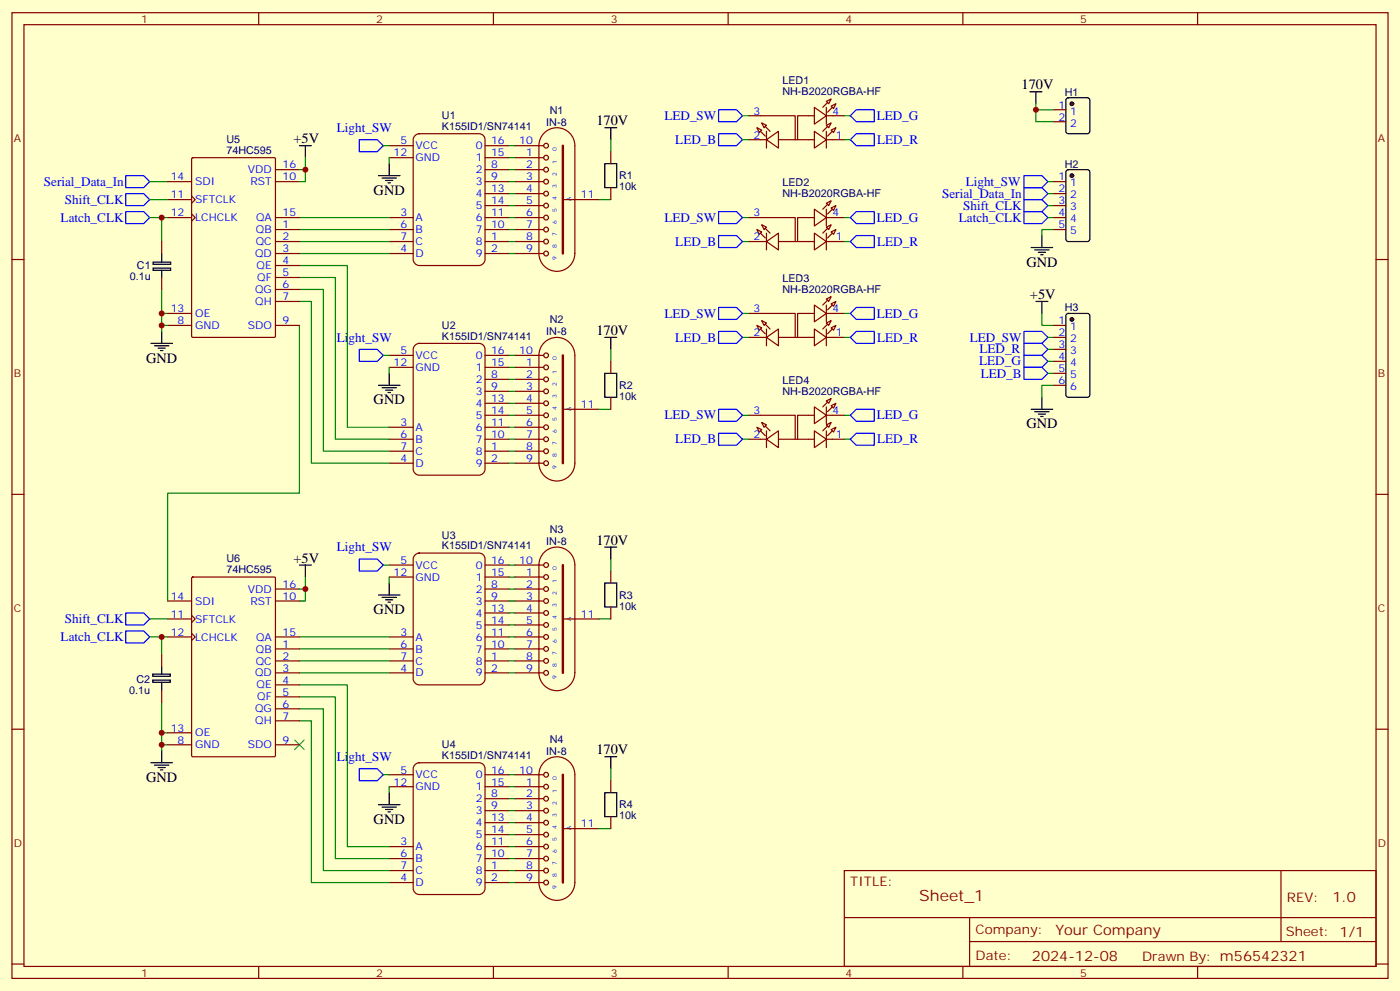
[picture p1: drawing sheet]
<svg xmlns="http://www.w3.org/2000/svg" width="412mm" height="292mm" viewBox="0 0 412 292" stroke-linecap="round" stroke-linejoin="round" font-family="sans-serif">
<path d="M0 0h412.4v291.8h-412.4z" fill="#ffc"/>
<g fill="none" stroke="#870000" stroke-width=".35">
<path d="M3.5 3.7h405.4v284.4h-405.4zM7.1 7.3h398.2v277.3h-398.2zM76.2 3.7v3.6M145.3 3.7v3.6M214.5 3.7v3.6M283.6 3.7v3.6M352.8 3.7v3.6M122.3 39.9l1.2-.5h17.6a1.76 1.76 0 0 1 1.8 1.7v35.3a1.89 1.89 0 0 1-1.8 1.8h-17.6a1.89 1.89 0 0 1-1.8-1.8v-35.3zM220.5 34.1h13.7v7M223 37.6l1.4 .7-.7 .7zM224.4 36.2l1.4 .7-.7 .7zM225.8 38.7v4.9"/>
<path d="M239.9 38.7l3.5 2.4-3.5 2.5zM239.9 31.6l3.5 2.5-3.5 2.4zM239.9 34.1h-5v7M243.4 36.9l1.4-.7-.7 1.4zM243.4 29.8l1.4-.7-.7 1.5zM243.4 31.6v4.9M243.4 38.7v4.9M243.4 34.1h5.3M244.8 38.3l1.4-.7-.7 1.4zM244.8 31.3l1.4-.7-.7 1.4zM49.4 53.5h7M49.4 58.8h7"/>
<path d="M56.4 57.7l1.1 1.1-1.1 1M56.5 46.6l.3-.2h24l.3 .2v52.4l-.2 .3h-24.1l-.3-.1zM81.1 53.5h7.1M81.1 50h7.1M114.7 46.4h7M114.7 42.9h7M142.9 46.4h7M142.9 53.5h7M142.9 57h7M142.9 50h7M142.9 42.9h7M151.7 46.4h8.5"/>
<path d="M151.7 53.5h8.5M151.7 57h8.5M151.7 50h8.5M151.7 42.9h8.5M158.7 42.9v31.7a5.3 5.3 0 0 0 5.4 5.3 5.3 5.3 0 0 0 5.2-5.4M158.7 42.9a5.3 5.3 0 0 1 5.4-5.3 5.3 5.3 0 0 1 5.2 5.3v31.7M165.8 58.8h10.6M179.9 44.7v3.5M179.9 55.2v3.6M220.5 41.1h5.3M225.8 41.1l3.5-2.4v4.9zM229.3 41.1h10.6"/>
<path d="M243.4 59.8l1.4-.7-.7 1.4zM243.4 41.1h5.3M3.5 76.4h3.6M49.4 64.1h7M56.4 63l1.1 1.1-1.1 1M81.1 64.1h7.1M81.1 67.6h7.1M81.1 71.1h7.1M81.1 74.6h7.1M81.1 78.2h7.1M114.7 64.1h7M114.7 67.6h7"/>
<path d="M114.7 71.1h7M114.7 74.6h7M142.9 60.5h7M142.9 64.1h7M142.9 67.6h7M142.9 71.1h7M142.9 74.6h7M151.7 60.5h8.5M151.7 64.1h8.5M151.7 67.6h8.5M151.7 71.1h8.5M151.7 74.6h8.5"/>
<path d="M220.5 64.1h13.7v7M220.5 71.1h5.3M223 67.6l1.4 .7-.7 .7zM224.4 66.2l1.4 .7-.7 .7zM225.8 71.1l3.5-2.4v4.9zM225.8 68.7v4.9M229.3 71.1h10.6M239.9 68.7l3.5 2.4-3.5 2.5zM239.9 61.6l3.5 2.5-3.5 2.4zM239.9 64.1h-5v7M243.4 66.9l1.4-.7-.7 1.4zM243.4 64.1h5.3"/>
<path d="M243.4 71.1h5.3M243.4 61.6v4.9M243.4 68.7v4.9M244.8 68.3l1.4-.7-.7 1.4zM244.8 61.2l1.4-.7-.7 1.4zM405.3 76.4h3.6M49.4 92.3h7M49.4 95.8h7M81.1 81.7h7.1M81.1 85.2h7.1M81.1 88.8h7.1M81.1 95.8h7.1"/>
<path d="M220.5 92.3h13.7v7M220.5 99.3h5.3M223 95.8l1.4 .7-.7 .7zM224.4 94.4l1.4 .7-.7 .7zM225.8 99.3l3.5-2.4v4.9zM225.8 96.9v4.9M229.3 99.3h10.6M239.9 96.9l3.5 2.4-3.5 2.5zM239.9 89.8l3.5 2.5-3.5 2.5zM239.9 92.3h-5v7M243.4 95.1l1.4-.7-.7 1.4zM243.4 88.1l1.4-.8-.7 1.5z"/>
<path d="M243.4 92.3h5.3M243.4 89.8v5M243.4 96.9v4.9M243.4 99.3h5.3M244.8 96.5l1.4-.7-.7 1.4zM244.8 89.5l1.4-.7-.7 1.4zM114.7 108.2h7M114.7 104.6h7M122.3 101.6l1.2-.5h17.6a1.76 1.76 0 0 1 1.8 1.8v35.2a1.89 1.89 0 0 1-1.8 1.8h-17.6a1.89 1.89 0 0 1-1.8-1.8v-35.2zM142.9 108.2h7M142.9 115.2h7M142.9 118.7h7"/>
<path d="M142.9 111.7h7M142.9 104.6h7M151.7 108.2h8.5M151.7 115.2h8.5M151.7 118.7h8.5M151.7 111.7h8.5M151.7 104.6h8.5M179.9 106.4v3.5M179.9 117v3.5M239.9 119.8l3.5 2.5-3.5 2.4zM243.4 118l1.4-.7-.7 1.4zM243.4 119.8v4.9"/>
<path d="M244.8 119.5l1.4-.8-.7 1.5zM114.7 125.8h7M114.7 129.3h7M114.7 132.9h7M114.7 136.4h7M142.9 122.3h7M142.9 125.8h7M142.9 129.3h7M142.9 132.9h7M142.9 136.4h7M151.7 122.3h8.5M151.7 125.8h8.5"/>
<path d="M151.7 129.3h8.5M151.7 132.9h8.5M151.7 136.4h8.5M165.8 120.5h10.6M169.3 136.3a5.3 5.3 0 0 1-5.2 5.3 5.3 5.3 0 0 1-5.4-5.2v-31.8a5.3 5.3 0 0 1 5.3-5.3 5.3 5.3 0 0 1 5.3 5.3v31.8M220.5 122.3h13.7v7M220.5 129.3h5.3M223 125.8l1.4 .7-.7 .7zM224.4 124.4l1.4 .7-.7 .7zM225.8 129.3l3.5-2.4v4.9zM225.8 126.9v4.9M229.3 129.3h10.6"/>
<path d="M239.9 126.9l3.5 2.4-3.5 2.5zM239.9 122.3h-5v7M243.4 125.1l1.4-.7-.7 1.4zM243.4 122.3h5.3M243.4 129.3h5.3M243.4 126.9v4.9M244.8 126.5l1.4-.7-.7 1.4zM3.5 145.6h3.6M405.3 145.6h3.6M49.4 177h7M56.5 170.1l.3-.2h24l.3 .2v52.4l-.2 .3h-24.1l-.3-.2zM81.1 177h7.1"/>
<path d="M81.1 173.4h7.1M114.7 169.9h7M114.7 166.4h7M122.3 163.4l1.2-.6h17.6a1.76 1.76 0 0 1 1.8 1.8v35.3a1.89 1.89 0 0 1-1.8 1.7h-17.6a1.89 1.89 0 0 1-1.8-1.7v-35.3zM142.9 169.9h7M142.9 177h7M142.9 173.4h7M142.9 166.4h7M151.7 169.9h8.5M151.7 177h8.5M151.7 173.4h8.5M151.7 166.4h8.5"/>
<path d="M179.9 168.1v3.6M179.9 178.7v3.5M49.4 187.5h7M49.4 182.2h7M56.4 186.5l1.1 1-1.1 1.1M56.4 181.2l1.1 1-1.1 1.1M81.1 187.5h7.1M81.1 191.1h7.1M81.1 194.6h7.1M81.1 198.1h7.1M114.7 187.5h7M114.7 191.1h7"/>
<path d="M114.7 194.6h7M114.7 198.1h7M142.9 180.5h7M142.9 184h7M142.9 187.5h7M142.9 191.1h7M142.9 194.6h7M142.9 198.1h7M151.7 180.5h8.5M151.7 184h8.5M151.7 187.5h8.5M151.7 191.1h8.5"/>
<path d="M151.7 194.6h8.5M151.7 198.1h8.5M165.8 182.2h10.6M169.3 198a5.3 5.3 0 0 1-5.2 5.4 5.3 5.3 0 0 1-5.4-5.3v-31.7a5.3 5.3 0 0 1 5.3-5.3 5.3 5.3 0 0 1 5.3 5.3v31.7M3.5 214.7h3.6M49.4 215.8h7M49.4 219.3h7M81.1 201.6h7.1M81.1 205.2h7.1M81.1 208.7h7.1M81.1 212.2h7.1M81.1 219.3h7.1"/>
<path d="M405.3 214.7h3.6M114.7 231.6h7M114.7 228.1h7M122.3 225.1l1.2-.5h17.6a1.76 1.76 0 0 1 1.8 1.7v35.3a1.89 1.89 0 0 1-1.8 1.8h-17.6a1.89 1.89 0 0 1-1.8-1.8v-35.3zM142.9 231.6h7M142.9 238.7h7M142.9 235.2h7M142.9 228.1h7M151.7 231.6h8.5M151.7 238.7h8.5M151.7 235.2h8.5M151.7 228.1h8.5"/>
<path d="M169.3 228.1a5.3 5.3 0 0 0-5.3-5.3 5.3 5.3 0 0 0-5.3 5.3v31.8a5.3 5.3 0 0 0 5.4 5.2 5.3 5.3 0 0 0 5.2-5.3M169.3 228.1v31.8M179.9 229.9v3.5M114.7 249.3h7M114.7 252.8h7M114.7 256.3h7M114.7 259.9h7M142.9 242.2h7M142.9 245.7h7M142.9 249.3h7M142.9 252.8h7M142.9 256.3h7"/>
<path d="M142.9 259.9h7M151.7 242.2h8.5M151.7 245.7h8.5M151.7 249.3h8.5M151.7 252.8h8.5M151.7 256.3h8.5M151.7 259.9h8.5M165.8 244h10.6M179.9 240.5v3.5M248.7 256.3h156.6v28.3h-156.6zM377.3 256.4v20.8M248.7 270.2h156.5"/>
<path d="M285.6 277.2h119.6M285.6 270.2v14.1M3.5 283.8h3.6M76.2 284.6v3.5M145.3 284.6v3.5M214.5 284.6v3.5M283.6 284.6v3.5M352.8 284.6v3.5M405.3 283.8h3.6"/>
<circle cx="160.9" cy="50" r=".71"/>
<circle cx="160.9" cy="53.5" r=".71"/>
<circle cx="160.9" cy="42.9" r=".71"/>
<circle cx="160.9" cy="57" r=".71"/>
<circle cx="160.9" cy="46.4" r=".71"/>
<circle cx="160.9" cy="71.1" r=".71"/>
<circle cx="160.9" cy="64.1" r=".71"/>
<circle cx="160.9" cy="60.5" r=".71"/>
<circle cx="160.9" cy="74.6" r=".71"/>
<circle cx="160.9" cy="67.6" r=".71"/>
<circle cx="160.9" cy="111.7" r=".71"/>
<circle cx="160.9" cy="118.7" r=".71"/>
<circle cx="160.9" cy="115.2" r=".71"/>
<circle cx="160.9" cy="108.2" r=".71"/>
<circle cx="160.9" cy="104.6" r=".71"/>
<circle cx="160.9" cy="125.8" r=".71"/>
<circle cx="160.9" cy="122.3" r=".71"/>
<circle cx="160.9" cy="136.4" r=".71"/>
<circle cx="160.9" cy="132.9" r=".71"/>
<circle cx="160.9" cy="129.3" r=".71"/>
<circle cx="160.9" cy="166.4" r=".71"/>
<circle cx="160.9" cy="173.4" r=".71"/>
<circle cx="160.9" cy="177" r=".71"/>
<circle cx="160.9" cy="169.9" r=".71"/>
<circle cx="160.9" cy="191.1" r=".71"/>
<circle cx="160.9" cy="180.5" r=".71"/>
<circle cx="160.9" cy="184" r=".71"/>
<circle cx="160.9" cy="194.6" r=".71"/>
<circle cx="160.9" cy="187.5" r=".71"/>
<circle cx="160.9" cy="198.1" r=".71"/>
<circle cx="160.9" cy="235.2" r=".71"/>
<circle cx="160.9" cy="228.1" r=".71"/>
<circle cx="160.9" cy="238.7" r=".71"/>
<circle cx="160.9" cy="231.6" r=".71"/>
<circle cx="160.9" cy="242.2" r=".71"/>
<circle cx="160.9" cy="245.7" r=".71"/>
<circle cx="160.9" cy="256.3" r=".71"/>
<circle cx="160.9" cy="259.9" r=".71"/>
<circle cx="160.9" cy="249.3" r=".71"/>
<circle cx="160.9" cy="252.8" r=".71"/>
</g>
<g fill="none" stroke="#008700" stroke-width=".35">
<path d="M218.7 34.1h1.8M248.7 34.1h1.8M305.2 30.6v1.7h5.2M305.2 32.3v3.5h5.2M44.1 58.8h5.3M44.1 53.5h5.3M90 46.4v3.6h-1.8M90 50v3.5h-1.8M112.9 42.9h1.8M114.7 46.4v1.8M149.9 46.4h1.8M149.9 53.5h1.8"/>
<path d="M149.9 57h1.8M149.9 50h1.8M149.9 42.9h1.8M176.4 58.8h3.5M179.9 41.1v3.6M218.7 41.1h1.8M248.7 41.1h1.8M308.7 53.5h1.7M308.7 57h1.7M44.1 64.1h3.5v7M47.6 64.1h1.8M88.2 78.2h14.1v47.6h12.4"/>
<path d="M88.2 64.1h26.5M88.2 67.6h26.5M88.2 71.1h26.5M88.2 74.6h26.5M149.9 60.5h1.8M149.9 64.1h1.8M149.9 67.6h1.8M149.9 71.1h1.8M149.9 74.6h1.8M218.7 64.1h1.8M218.7 71.1h1.8M248.7 64.1h1.8"/>
<path d="M248.7 71.1h1.8M308.7 60.5h1.7M308.7 64.1h1.7M310.4 67.6h-3.5v1.8M47.6 95.8h1.8M47.6 85.2v7.1M49.4 92.3h-1.8v5.3M88.2 81.7h10.6v47.6h15.9M88.2 85.2h7v47.7h19.5M88.2 88.8h3.5v47.6h23M88.2 95.8v49.4h-38.8v31.8M218.7 99.3h1.8"/>
<path d="M218.7 92.3h1.8M248.7 99.3h1.8M248.7 92.3h1.8M306.9 92.3v3.5h3.5M308.7 99.3h1.7M112.9 104.6h1.8M114.7 108.2v1.7M149.9 104.6h1.8M149.9 111.7h1.8M149.9 118.7h1.8M149.9 115.2h1.8M149.9 108.2h1.8"/>
<path d="M179.9 102.9v3.5M308.7 102.9h1.7M308.7 106.4h1.7M308.7 109.9h1.7M310.4 113.5h-3.5v3.5M149.9 136.4h1.8M149.9 132.9h1.8M149.9 129.3h1.8M149.9 125.8h1.8M149.9 122.3h1.8M176.4 120.5h3.5M218.7 129.3h1.8"/>
<path d="M218.7 122.3h1.8M248.7 129.3h1.8M248.7 122.3h1.8M88.2 173.4h1.8M90 169.9v7.1h-1.8M112.9 166.4h1.8M114.7 169.9v1.8M149.9 166.4h1.8M149.9 173.4h1.8M149.9 177h1.8M149.9 169.9h1.8M179.9 164.6v3.5"/>
<path d="M44.1 187.5h5.3M44.1 182.2h5.3M47.6 187.5v5.3M88.2 198.1h26.5M88.2 194.6h26.5M88.2 191.1h26.5M88.2 187.5h26.5M149.9 198.1h1.8M149.9 194.6h1.8M149.9 191.1h1.8M149.9 187.5h1.8M149.9 184h1.8"/>
<path d="M149.9 180.5h1.8M176.4 182.2h3.5M47.6 206.9v8.9M47.6 219.3v1.8M49.4 215.8h-1.8v3.5h1.8M88.2 201.6h14.1v47.7h12.4M88.2 205.2h10.6v47.6h15.9M88.2 208.7h7v47.6h19.5M88.2 212.2h3.5v47.7h23M112.9 228.1h1.8M114.7 231.6v1.8M149.9 228.1h1.8"/>
<path d="M149.9 235.2h1.8M149.9 238.7h1.8M149.9 231.6h1.8M179.9 226.3v3.6M149.9 259.9h1.8M149.9 256.3h1.8M149.9 252.8h1.8M149.9 249.3h1.8M149.9 245.7h1.8M149.9 242.2h1.8M176.4 244h3.5"/>
</g>
<g fill="none" stroke="#000" stroke-width=".35">
<path d="M178.2 37.6h3.5M179.9 37.6v3.5M303.4 27h3.5M305.2 27v3.6M314.2 29l.5-.2h5.6l.7 .4v9.5l-.4 .6-5.9 .1-.7-.5v-9.4zM88.2 42.9h3.5M90 42.9v3.5M111.5 51.7h6.3M112.5 52.4h4.3M113.6 53.1h2.1M114.3 53.8h.7M114.7 48.2v3.5"/>
<path d="M178.2 48.2h3.5v7h-3.5zM303.7 72.9h6.4M304.8 73.6h4.2M305.9 74.3h2.1M306.6 75h.7M306.9 69.4v3.5M47.6 97.6v3.5M178.2 99.3h3.5M179.9 99.3v3.6M305.2 88.8h3.5M306.9 88.8v3.5M44.4 101.1h6.4"/>
<path d="M45.5 101.8h4.2M46.6 102.5h2.1M47.3 103.2h.7M111.5 113.5h6.3M112.5 114.2h4.3M113.6 114.9h2.1M114.3 115.6h.7M114.7 109.9v3.6M178.2 109.9h3.5v7.1h-3.5zM306.9 117v3.5M303.7 120.5h6.4M304.8 121.2h4.2"/>
<path d="M305.9 121.9h2.1M306.6 122.6h.7M88.2 166.4h3.5M90 166.4v3.5M111.5 175.2h6.3M112.5 175.9h4.3M113.6 176.6h2.1M114.3 177.3h.7M114.7 171.7v3.5M178.2 171.7h3.5v7h-3.5zM178.2 161.1h3.5M179.9 161.1v3.5"/>
<path d="M44.4 224.6h6.4M45.5 225.3h4.2M46.6 226h2.1M47.3 226.7h.7M47.6 221.1v3.5M111.5 236.9h6.3M112.5 237.6h4.3M113.6 238.3h2.1M114.3 239h.7M114.7 233.4v3.5M178.2 233.4h3.5v7.1h-3.5zM178.2 222.8h3.5"/>
<path d="M179.9 222.8v3.5"/>
</g>
<path d="M165.8 42.9v31.7M165.8 104.6v31.8M165.8 166.4v31.7M165.8 228.1v31.8" fill="none" stroke="#870000" stroke-width=".71"/>
<g fill="none" stroke="#00f" stroke-width=".35">
<path d="M211.7 39.4h5.3l1.7 1.7-1.7 1.8h-5.3zM211.7 32.3h5.3l1.7 1.8-1.7 1.7h-5.3zM252.2 39.4h5.3v3.5h-5.3l-1.7-1.8zM252.2 32.3h5.3v3.5h-5.3l-1.7-1.7zM37 51.7h5.3l1.8 1.8-1.8 1.7h-5.3zM37 57h5.3l1.8 1.8-1.8 1.7h-5.3zM105.8 41.1h5.3l1.8 1.8-1.8 1.8h-5.3zM301.6 55.2h5.3l1.8 1.8-1.8 1.8h-5.3zM301.6 58.8h5.3l1.8 1.7-1.8 1.8h-5.3zM301.6 51.7h5.3l1.8 1.8-1.8 1.7h-5.3zM37 62.3h5.3l1.8 1.8-1.8 1.7h-5.3zM211.7 69.4h5.3l1.7 1.7-1.7 1.8h-5.3z"/>
<path d="M211.7 62.3h5.3l1.7 1.8-1.7 1.7h-5.3zM252.2 62.3h5.3v3.5h-5.3l-1.7-1.7zM252.2 69.4h5.3v3.5h-5.3l-1.7-1.8zM301.6 62.3h5.3l1.8 1.8-1.8 1.7h-5.3zM211.7 97.6h5.3l1.7 1.7-1.7 1.8h-5.3zM211.7 90.5h5.3l1.7 1.8-1.7 1.8h-5.3zM252.2 90.5h5.3v3.6h-5.3l-1.7-1.8zM252.2 97.6h5.3v3.5h-5.3l-1.7-1.8zM301.6 97.6h5.3l1.8 1.7-1.8 1.8h-5.3zM105.8 102.9h5.3l1.8 1.7-1.8 1.8h-5.3zM301.6 101.1h5.3l1.8 1.8-1.8 1.7h-5.3zM301.6 104.6h5.3l1.8 1.8-1.8 1.8h-5.3z"/>
<path d="M301.6 108.2h5.3l1.8 1.7-1.8 1.8h-5.3zM211.7 127.6h5.3l1.7 1.7-1.7 1.8h-5.3zM211.7 120.5h5.3l1.7 1.8-1.7 1.7h-5.3zM252.2 120.5h5.3v3.5h-5.3l-1.7-1.7zM252.2 127.6h5.3v3.5h-5.3l-1.7-1.8zM105.8 164.6h5.3l1.8 1.8-1.8 1.7h-5.3zM37 180.5h5.3l1.8 1.7-1.8 1.8h-5.3zM37 185.8h5.3l1.8 1.7-1.8 1.8h-5.3zM105.8 226.3h5.3l1.8 1.8-1.8 1.8h-5.3z"/>
</g>
<path d="M86.8 217.9l2.8 2.8M89.6 217.9l-2.8 2.8" fill="none" stroke="#3c3" stroke-width=".35"/>
<g fill="#870000" stroke="#870000" stroke-width=".35">
<path d="M224 38.7l1.4 1.4z"/>
<path d="M225.4 37.3l1.4 1.4z"/>
<path d="M242.4 38.7l1.4-1.4z"/>
<path d="M243.8 40.1l1.4-1.4z"/>
<path d="M243.8 33l1.4-1.4z"/>
<path d="M242.4 31.6l1.4-1.4z"/>
<path d="M224 68.7l1.4 1.4z"/>
<path d="M225.4 67.2l1.4 1.5z"/>
<path d="M242.4 68.7l1.4-1.5z"/>
<path d="M243.8 70.1l1.4-1.4z"/>
<path d="M243.8 63l1.4-1.4z"/>
<path d="M243.8 60.2l-1.4 1.4z"/>
<path d="M224 96.9l1.4 1.4z"/>
<path d="M225.4 95.5l1.4 1.4z"/>
<path d="M242.4 96.9l1.4-1.4z"/>
<path d="M243.8 98.3l1.4-1.4z"/>
<path d="M243.8 91.2l1.4-1.4z"/>
<path d="M242.4 89.8l1.4-1.4z"/>
<path d="M224 126.9l1.4 1.4z"/>
<path d="M225.4 125.4l1.4 1.5z"/>
<path d="M242.4 126.9l1.4-1.5z"/>
<path d="M243.8 128.3l1.4-1.4z"/>
<path d="M243.8 121.2l1.4-1.4z"/>
<path d="M242.4 119.8l1.4-1.4z"/>
</g>
<circle cx="315.7" cy="30.6" r=".53" fill="#870000" stroke="#000" stroke-width=".35"/>
<path d="M310.4 32.3h3.6M310.4 35.8h3.6" fill="none" stroke="#870000" stroke-width=".35"/>
<path d="M314.2 50.2l.5-.2h5.6l.7 .4v20l-.4 .7h-5.9l-.7-.4v-20z" fill="none" stroke="#000" stroke-width=".35"/>
<circle cx="315.7" cy="51.7" r=".53" fill="#870000" stroke="#000" stroke-width=".35"/>
<path d="M310.4 53.5h3.6M310.4 57h3.6M310.4 60.5h3.6M310.4 64.1h3.6M310.4 67.6h3.6" fill="none" stroke="#870000" stroke-width=".35"/>
<path d="M314.2 92.5l.5-.2h5.6l.7 .4v23.6l-.4 .6-5.9 .1-.7-.5v-23.5z" fill="none" stroke="#000" stroke-width=".35"/>
<circle cx="315.7" cy="94.1" r=".53" fill="#870000" stroke="#000" stroke-width=".35"/>
<path d="M47.6 71.1v3.5M47.6 81.7v3.5M310.4 95.8h3.6M310.4 99.3h3.6M310.4 102.9h3.6M310.4 106.4h3.6M310.4 109.9h3.6M310.4 113.5h3.6M47.6 192.8v3.6M47.6 203.4v3.5" fill="none" stroke="#870000" stroke-width=".35"/>
<path d="M45.1 77.2h5.2v.6h-5.2zM45.1 79h5.2v.6h-5.2zM47.6 74.6v2.5M47.6 79.6v2.1M45 198.5h5.2v.6h-5.2zM47.6 196.4v2.1M45 200.2h5.2v.7h-5.2zM47.6 200.9v2.5" fill="none" stroke="#000" stroke-width=".35"/>
<g fill="#c00">
<circle cx="47.6" cy="215.8" r=".88"/>
<circle cx="90" cy="173.4" r=".88"/>
<circle cx="90" cy="50" r=".88"/>
<circle cx="47.6" cy="95.8" r=".88"/>
<circle cx="47.6" cy="64.1" r=".88"/>
<circle cx="47.6" cy="92.3" r=".88"/>
<circle cx="47.6" cy="219.3" r=".88"/>
<circle cx="47.6" cy="187.5" r=".88"/>
<circle cx="305.2" cy="32.3" r=".88"/>
</g>
<text font-size="4.6" fill="#800" x="270.8" y="265.4">Sheet_1</text>
<g font-size="4.2">
<text x="300.9" y="26.3">170V</text>
<text x="175.7" y="36.9">170V</text>
<text x="86.4" y="42.2">+5V</text>
<text x="110.1" y="57.4">GND</text>
<text x="302.3" y="78.5">GND</text>
<text x="303.4" y="88.1">+5V</text>
<text x="175.7" y="98.6">170V</text>
<text x="43" y="106.8">GND</text>
<text x="110.1" y="119.1">GND</text>
<text x="302.3" y="126.2">GND</text>
<text x="175.7" y="160.4">170V</text>
<text x="86.4" y="165.7">+5V</text>
<text x="110.1" y="180.8">GND</text>
<text x="175.7" y="222.1">170V</text>
<text x="43" y="230.2">GND</text>
<text x="110.1" y="242.6">GND</text>
</g>
<g font-size="4.2" fill="#800">
<text x="392.5" y="265.6">1.0</text>
<text x="310.9" y="275.2">Your Company</text>
<text x="304" y="283">2024-12-08</text>
</g>
<g font-size="3.9" fill="#00f">
<text x="195.7" y="35.3">LED_SW</text>
<text x="258.2" y="35.3">LED_G</text>
<text x="99.3" y="38.8">Light_SW</text>
<text x="198.9" y="42.4">LED_B</text>
<text x="258.4" y="42.4">LED_R</text>
<text x="12.9" y="54.7">Serial_Data_In</text>
<text x="277.5" y="58.3">Serial_Data_In</text>
<text x="284.5" y="54.8">Light_SW</text>
<text x="17.9" y="65.3">Latch_CLK</text>
<text x="19.1" y="60">Shift_CLK</text>
<text x="195.7" y="65.3">LED_SW</text>
<text x="258.2" y="65.3">LED_G</text>
<text x="282.4" y="65.3">Latch_CLK</text>
<text x="283.7" y="61.8">Shift_CLK</text>
<text x="198.9" y="72.4">LED_B</text>
<text x="258.4" y="72.3">LED_R</text>
<text x="195.7" y="93.5">LED_SW</text>
<text x="258.2" y="93.5">LED_G</text>
<text x="99.3" y="100.6">Light_SW</text>
<text x="198.9" y="100.6">LED_B</text>
<text x="258.4" y="100.6">LED_R</text>
<text x="285.7" y="100.6">LED_SW</text>
<text x="288.4" y="107.6">LED_G</text>
<text x="288.5" y="104">LED_R</text>
<text x="288.9" y="111.2">LED_B</text>
<text x="195.7" y="123.5">LED_SW</text>
<text x="258.2" y="123.5">LED_G</text>
<text x="198.9" y="130.6">LED_B</text>
<text x="258.4" y="130.6">LED_R</text>
<text x="99.3" y="162.3">Light_SW</text>
<text x="19.1" y="183.5">Shift_CLK</text>
<text x="17.9" y="188.8">Latch_CLK</text>
<text x="99.3" y="224">Light_SW</text>
</g>
<g font-size="3.9" fill="#800">
<text x="250.5" y="260.9">TITLE:</text>
<text x="379.1" y="265.6">REV:</text>
<text x="287.4" y="275.1">Company:</text>
<text x="378.7" y="275.7">Sheet: 1/1</text>
<text x="287.4" y="282.8">Date:</text>
<text x="336.4" y="282.9">Drawn By: m56542321</text>
</g>
<g font-size="3.2" fill="#800">
<text x="41.6" y="6.7">1</text>
<text x="110.8" y="6.7">2</text>
<text x="179.9" y="6.7">3</text>
<text x="249.1" y="6.7">4</text>
<text x="318.2" y="6.7">5</text>
<text x="4.1" y="41.8">A</text>
<text x="405.9" y="41.8">A</text>
<text x="4.1" y="111">B</text>
<text x="405.9" y="111">B</text>
<text x="4.1" y="180.1">C</text>
<text x="405.9" y="180.1">C</text>
<text x="4.1" y="249.3">D</text>
<text x="405.9" y="249.3">D</text>
<text x="41.6" y="287.5">1</text>
<text x="110.8" y="287.5">2</text>
<text x="179.9" y="287.5">3</text>
<text x="249.1" y="287.5">4</text>
<text x="318.2" y="287.5">5</text>
</g>
<g font-size="3.2" fill="#000080">
<text x="230.5" y="28.1">NH-B2020RGBA-HF</text>
<text x="230.5" y="24.8">LED1</text>
<text x="313.6" y="28.2">H1</text>
<text x="130.2" y="35.2">U1</text>
<text x="161.9" y="33.5">N1</text>
<text x="130.2" y="38.3">K155ID1/SN74141</text>
<text x="160.9" y="37">IN-8</text>
<text x="66.7" y="45.2">74HC595</text>
<text x="66.7" y="42">U5</text>
<text x="182.4" y="52.8">R1</text>
<text x="313.6" y="49.3">H2</text>
<text x="182.4" y="56.1">10k</text>
<text x="230.5" y="58.1">NH-B2020RGBA-HF</text>
<text x="230.5" y="54.8">LED2</text>
<text x="38.2" y="82.5">0.1u</text>
<text x="40.3" y="79.3">C1</text>
<text x="230.5" y="83.1">LED3</text>
<text x="230.5" y="86.3">NH-B2020RGBA-HF</text>
<text x="161.9" y="95.2">N2</text>
<text x="313.6" y="91.7">H3</text>
<text x="130.2" y="100">K155ID1/SN74141</text>
<text x="130.2" y="96.9">U2</text>
<text x="160.9" y="98.7">IN-8</text>
<text x="230.5" y="113">LED4</text>
<text x="182.4" y="117.8">10k</text>
<text x="182.4" y="114.6">R2</text>
<text x="230.5" y="116.3">NH-B2020RGBA-HF</text>
<text x="130.2" y="161.8">K155ID1/SN74141</text>
<text x="130.2" y="158.6">U3</text>
<text x="160.9" y="160.5">IN-8</text>
<text x="161.9" y="156.9">N3</text>
<text x="66.7" y="165.5">U6</text>
<text x="66.7" y="168.7">74HC595</text>
<text x="182.4" y="179.5">10k</text>
<text x="182.4" y="176.3">R3</text>
<text x="40.2" y="201">C2</text>
<text x="38.1" y="204.2">0.1u</text>
<text x="130.2" y="220.4">U4</text>
<text x="161.9" y="218.7">N4</text>
<text x="130.2" y="223.5">K155ID1/SN74141</text>
<text x="160.9" y="222.2">IN-8</text>
<text x="182.4" y="238">R4</text>
<text x="182.4" y="241.3">10k</text>
</g>
<g font-size="3.2" fill="#00f">
<text x="222" y="33.7">3</text>
<text x="245.2" y="33.7">4</text>
<text x="311.8" y="32">1</text>
<text x="311.8" y="35.5">2</text>
<text x="315.3" y="33.7">1</text>
<text x="222" y="40.8">2</text>
<text x="246.2" y="40.8">1</text>
<text x="315.3" y="37.3">2</text>
<text x="115.9" y="46.1">12</text>
<text x="117.9" y="42.5">5</text>
<text x="122.4" y="44">VCC</text>
<text x="122.4" y="47.5">GND</text>
<text x="140.2" y="47.5">1</text>
<text x="140.2" y="44">0</text>
<text x="144.6" y="46.1">15</text>
<text x="144.6" y="42.5">16</text>
<text x="153" y="42.5">10</text>
<text x="155" y="46.1">1</text>
<text x="50.3" y="53.1">14</text>
<text x="73" y="51">VDD</text>
<text x="83.3" y="53.1">10</text>
<text x="83.3" y="49.6">16</text>
<text x="140.2" y="51">2</text>
<text x="144.6" y="49.6">8</text>
<text x="144.6" y="53.1">9</text>
<text x="155" y="53.1">3</text>
<text x="155" y="49.6">2</text>
<text x="311.8" y="53.1">1</text>
<text x="50.3" y="58.4">11</text>
<text x="57.5" y="54.5">SDI</text>
<text x="57.5" y="59.8">SFTCLK</text>
<text x="73.7" y="54.5">RST</text>
<text x="140.2" y="54.5">3</text>
<text x="140.2" y="58.1">4</text>
<text x="144.6" y="56.7">13</text>
<text x="155" y="56.7">4</text>
<text x="171.1" y="58.4">11</text>
<text x="311.8" y="56.7">2</text>
<text x="315.3" y="54.9">1</text>
<text x="315.3" y="58.4">2</text>
<text x="50.3" y="63.7">12</text>
<text x="57.5" y="65.1">LCHCLK</text>
<text x="75.4" y="65.1">QA</text>
<text x="83.3" y="63.7">15</text>
<text x="117.9" y="63.7">3</text>
<text x="122.4" y="65.1">A</text>
<text x="140.2" y="65.1">6</text>
<text x="140.2" y="61.6">5</text>
<text x="144.6" y="63.7">11</text>
<text x="144.6" y="60.2">14</text>
<text x="155" y="60.2">5</text>
<text x="155" y="63.7">6</text>
<text x="222" y="63.7">3</text>
<text x="245.2" y="63.7">4</text>
<text x="311.8" y="60.2">3</text>
<text x="311.8" y="63.7">4</text>
<text x="315.3" y="61.9">3</text>
<text x="315.3" y="65.5">4</text>
<text x="75.4" y="68.7">QB</text>
<text x="83.3" y="67.2">1</text>
<text x="83.3" y="70.8">2</text>
<text x="117.9" y="67.2">6</text>
<text x="117.9" y="70.8">7</text>
<text x="122.4" y="68.7">B</text>
<text x="140.2" y="68.7">7</text>
<text x="144.6" y="70.8">1</text>
<text x="144.6" y="67.2">10</text>
<text x="155" y="67.2">7</text>
<text x="155" y="70.8">8</text>
<text x="222" y="70.8">2</text>
<text x="246.2" y="70.8">1</text>
<text x="311.8" y="67.2">5</text>
<text x="315.3" y="69">5</text>
<text x="75.1" y="75.7">QD</text>
<text x="75.4" y="72.2">QC</text>
<text x="83.3" y="74.3">3</text>
<text x="83.3" y="77.8">4</text>
<text x="117.9" y="74.3">4</text>
<text x="122.4" y="75.7">D</text>
<text x="122.4" y="72.2">C</text>
<text x="140.2" y="72.2">8</text>
<text x="140.2" y="75.7">9</text>
<text x="144.6" y="74.3">2</text>
<text x="155" y="74.3">9</text>
<text x="75.6" y="79.2">QE</text>
<text x="75.8" y="82.8">QF</text>
<text x="83.3" y="81.4">5</text>
<text x="75.1" y="86.3">QG</text>
<text x="75.2" y="89.8">QH</text>
<text x="83.3" y="84.9">6</text>
<text x="83.3" y="88.4">7</text>
<text x="50.3" y="91.9">13</text>
<text x="52.3" y="95.5">8</text>
<text x="57.5" y="93.3">OE</text>
<text x="83.3" y="95.5">9</text>
<text x="222" y="91.9">3</text>
<text x="245.2" y="91.9">4</text>
<text x="311.8" y="95.5">1</text>
<text x="57.5" y="96.9">GND</text>
<text x="73" y="96.9">SDO</text>
<text x="222" y="99">2</text>
<text x="246.2" y="99">1</text>
<text x="311.8" y="99">2</text>
<text x="315.3" y="97.2">1</text>
<text x="315.3" y="100.8">2</text>
<text x="115.9" y="107.8">12</text>
<text x="117.9" y="104.3">5</text>
<text x="122.4" y="105.7">VCC</text>
<text x="140.2" y="105.7">0</text>
<text x="144.6" y="107.8">15</text>
<text x="144.6" y="104.3">16</text>
<text x="153" y="104.3">10</text>
<text x="155" y="107.8">1</text>
<text x="311.8" y="102.5">3</text>
<text x="311.8" y="106">4</text>
<text x="315.3" y="104.3">3</text>
<text x="315.3" y="107.8">4</text>
<text x="122.4" y="109.2">GND</text>
<text x="140.2" y="112.7">2</text>
<text x="140.2" y="109.2">1</text>
<text x="144.6" y="111.3">8</text>
<text x="155" y="111.3">2</text>
<text x="311.8" y="109.6">5</text>
<text x="311.8" y="113.1">6</text>
<text x="315.3" y="111.3">5</text>
<text x="140.2" y="116.3">3</text>
<text x="140.2" y="119.8">4</text>
<text x="144.6" y="114.9">9</text>
<text x="144.6" y="118.4">13</text>
<text x="155" y="114.9">3</text>
<text x="155" y="118.4">4</text>
<text x="315.3" y="114.9">6</text>
<text x="117.9" y="125.4">3</text>
<text x="140.2" y="123.3">5</text>
<text x="144.6" y="125.4">11</text>
<text x="144.6" y="121.9">14</text>
<text x="155" y="121.9">5</text>
<text x="155" y="125.4">6</text>
<text x="171.1" y="120.2">11</text>
<text x="222" y="121.9">3</text>
<text x="245.2" y="121.9">4</text>
<text x="117.9" y="129">6</text>
<text x="122.4" y="126.9">A</text>
<text x="122.4" y="130.4">B</text>
<text x="140.2" y="130.4">7</text>
<text x="140.2" y="126.9">6</text>
<text x="144.6" y="129">10</text>
<text x="155" y="129">7</text>
<text x="222" y="129">2</text>
<text x="246.2" y="129">1</text>
<text x="117.9" y="136">4</text>
<text x="117.9" y="132.5">7</text>
<text x="122.4" y="137.4">D</text>
<text x="122.4" y="133.9">C</text>
<text x="140.2" y="133.9">8</text>
<text x="140.2" y="137.4">9</text>
<text x="144.6" y="132.5">1</text>
<text x="144.6" y="136">2</text>
<text x="155" y="132.5">8</text>
<text x="155" y="136">9</text>
<text x="117.9" y="166">5</text>
<text x="122.4" y="167.4">VCC</text>
<text x="140.2" y="167.4">0</text>
<text x="144.6" y="166">16</text>
<text x="153" y="166">10</text>
<text x="83.3" y="173.1">16</text>
<text x="115.9" y="169.5">12</text>
<text x="122.4" y="171">GND</text>
<text x="140.2" y="171">1</text>
<text x="144.6" y="173.1">8</text>
<text x="144.6" y="169.5">15</text>
<text x="155" y="169.5">1</text>
<text x="155" y="173.1">2</text>
<text x="50.3" y="176.6">14</text>
<text x="57.5" y="178">SDI</text>
<text x="73" y="174.5">VDD</text>
<text x="73.7" y="178">RST</text>
<text x="83.3" y="176.6">10</text>
<text x="140.2" y="174.5">2</text>
<text x="140.2" y="178">3</text>
<text x="144.6" y="176.6">9</text>
<text x="155" y="176.6">3</text>
<text x="50.3" y="181.9">11</text>
<text x="57.5" y="183.3">SFTCLK</text>
<text x="140.2" y="181.5">4</text>
<text x="140.2" y="185.1">5</text>
<text x="144.6" y="180.1">13</text>
<text x="144.6" y="183.7">14</text>
<text x="155" y="180.1">4</text>
<text x="155" y="183.7">5</text>
<text x="171.1" y="181.9">11</text>
<text x="50.3" y="187.2">12</text>
<text x="57.5" y="188.6">LCHCLK</text>
<text x="75.4" y="188.6">QA</text>
<text x="83.3" y="187.2">15</text>
<text x="83.3" y="190.7">1</text>
<text x="117.9" y="187.2">3</text>
<text x="117.9" y="190.7">6</text>
<text x="122.4" y="188.6">A</text>
<text x="140.2" y="188.6">6</text>
<text x="144.6" y="190.7">10</text>
<text x="144.6" y="187.2">11</text>
<text x="155" y="187.2">6</text>
<text x="155" y="190.7">7</text>
<text x="75.4" y="195.7">QC</text>
<text x="75.4" y="192.1">QB</text>
<text x="83.3" y="194.2">2</text>
<text x="83.3" y="197.8">3</text>
<text x="117.9" y="197.8">4</text>
<text x="117.9" y="194.2">7</text>
<text x="122.4" y="192.1">B</text>
<text x="122.4" y="195.7">C</text>
<text x="140.2" y="195.7">8</text>
<text x="140.2" y="192.1">7</text>
<text x="144.6" y="194.2">1</text>
<text x="144.6" y="197.8">2</text>
<text x="155" y="194.2">8</text>
<text x="155" y="197.8">9</text>
<text x="75.1" y="199.2">QD</text>
<text x="75.6" y="202.7">QE</text>
<text x="83.3" y="201.3">4</text>
<text x="122.4" y="199.2">D</text>
<text x="140.2" y="199.2">9</text>
<text x="75.1" y="209.8">QG</text>
<text x="75.8" y="206.2">QF</text>
<text x="83.3" y="204.8">5</text>
<text x="83.3" y="208.4">6</text>
<text x="50.3" y="215.4">13</text>
<text x="75.2" y="213.3">QH</text>
<text x="83.3" y="211.9">7</text>
<text x="52.3" y="218.9">8</text>
<text x="57.5" y="216.8">OE</text>
<text x="57.5" y="220.3">GND</text>
<text x="73" y="220.3">SDO</text>
<text x="83.3" y="218.9">9</text>
<text x="117.9" y="227.8">5</text>
<text x="144.6" y="227.8">16</text>
<text x="153" y="227.8">10</text>
<text x="115.9" y="231.3">12</text>
<text x="122.4" y="229.2">VCC</text>
<text x="122.4" y="232.7">GND</text>
<text x="140.2" y="232.7">1</text>
<text x="140.2" y="229.2">0</text>
<text x="144.6" y="231.3">15</text>
<text x="155" y="231.3">1</text>
<text x="140.2" y="236.2">2</text>
<text x="140.2" y="239.7">3</text>
<text x="144.6" y="234.8">8</text>
<text x="144.6" y="238.3">9</text>
<text x="155" y="238.3">3</text>
<text x="155" y="234.8">2</text>
<text x="140.2" y="243.3">4</text>
<text x="144.6" y="241.9">13</text>
<text x="144.6" y="245.4">14</text>
<text x="155" y="241.9">4</text>
<text x="155" y="245.4">5</text>
<text x="171.1" y="243.6">11</text>
<text x="117.9" y="248.9">3</text>
<text x="122.4" y="250.3">A</text>
<text x="140.2" y="250.3">6</text>
<text x="140.2" y="246.8">5</text>
<text x="144.6" y="248.9">11</text>
<text x="155" y="248.9">6</text>
<text x="117.9" y="252.4">6</text>
<text x="117.9" y="256">7</text>
<text x="122.4" y="253.9">B</text>
<text x="122.4" y="257.4">C</text>
<text x="140.2" y="257.4">8</text>
<text x="140.2" y="253.9">7</text>
<text x="144.6" y="256">1</text>
<text x="144.6" y="252.4">10</text>
<text x="155" y="252.4">7</text>
<text x="155" y="256">8</text>
<text x="117.9" y="259.5">4</text>
<text x="122.4" y="260.9">D</text>
<text x="140.2" y="260.9">9</text>
<text x="144.6" y="259.5">2</text>
<text x="155" y="259.5">9</text>
</g>
<g font-size="1.8" fill="#00f">
<text x="164" y="44.4" transform="rotate(-90 164 44.4)">0</text>
<text x="164" y="51.8" transform="rotate(-90 164 51.8)">2</text>
<text x="164" y="48.2" transform="rotate(-90 164 48.2)">1</text>
<text x="164" y="58.8" transform="rotate(-90 164 58.8)">4</text>
<text x="164" y="55.3" transform="rotate(-90 164 55.3)">3</text>
<text x="168.3" y="59.3" transform="rotate(-90 168.3 59.3)">A</text>
<text x="164" y="65.9" transform="rotate(-90 164 65.9)">6</text>
<text x="164" y="62.4" transform="rotate(-90 164 62.4)">5</text>
<text x="164" y="69.4" transform="rotate(-90 164 69.4)">7</text>
<text x="164" y="76.5" transform="rotate(-90 164 76.5)">9</text>
<text x="164" y="72.9" transform="rotate(-90 164 72.9)">8</text>
<text x="164" y="106.1" transform="rotate(-90 164 106.1)">0</text>
<text x="164" y="113.5" transform="rotate(-90 164 113.5)">2</text>
<text x="164" y="110" transform="rotate(-90 164 110)">1</text>
<text x="164" y="117" transform="rotate(-90 164 117)">3</text>
<text x="164" y="124.1" transform="rotate(-90 164 124.1)">5</text>
<text x="164" y="120.6" transform="rotate(-90 164 120.6)">4</text>
<text x="168.3" y="121" transform="rotate(-90 168.3 121)">A</text>
<text x="164" y="131.2" transform="rotate(-90 164 131.2)">7</text>
<text x="164" y="127.6" transform="rotate(-90 164 127.6)">6</text>
<text x="164" y="134.7" transform="rotate(-90 164 134.7)">8</text>
<text x="164" y="138.2" transform="rotate(-90 164 138.2)">9</text>
<text x="164" y="167.8" transform="rotate(-90 164 167.8)">0</text>
<text x="164" y="171.7" transform="rotate(-90 164 171.7)">1</text>
<text x="164" y="178.8" transform="rotate(-90 164 178.8)">3</text>
<text x="164" y="175.3" transform="rotate(-90 164 175.3)">2</text>
<text x="164" y="185.8" transform="rotate(-90 164 185.8)">5</text>
<text x="164" y="182.3" transform="rotate(-90 164 182.3)">4</text>
<text x="168.3" y="182.7" transform="rotate(-90 168.3 182.7)">A</text>
<text x="164" y="189.4" transform="rotate(-90 164 189.4)">6</text>
<text x="164" y="196.4" transform="rotate(-90 164 196.4)">8</text>
<text x="164" y="192.9" transform="rotate(-90 164 192.9)">7</text>
<text x="164" y="199.9" transform="rotate(-90 164 199.9)">9</text>
<text x="164" y="233.5" transform="rotate(-90 164 233.5)">1</text>
<text x="164" y="229.6" transform="rotate(-90 164 229.6)">0</text>
<text x="164" y="237" transform="rotate(-90 164 237)">2</text>
<text x="164" y="244" transform="rotate(-90 164 244)">4</text>
<text x="164" y="240.5" transform="rotate(-90 164 240.5)">3</text>
<text x="168.3" y="244.5" transform="rotate(-90 168.3 244.5)">A</text>
<text x="164" y="251.1" transform="rotate(-90 164 251.1)">6</text>
<text x="164" y="247.6" transform="rotate(-90 164 247.6)">5</text>
<text x="164" y="254.6" transform="rotate(-90 164 254.6)">7</text>
<text x="164" y="261.7" transform="rotate(-90 164 261.7)">9</text>
<text x="164" y="258.2" transform="rotate(-90 164 258.2)">8</text>
</g>
</svg>
